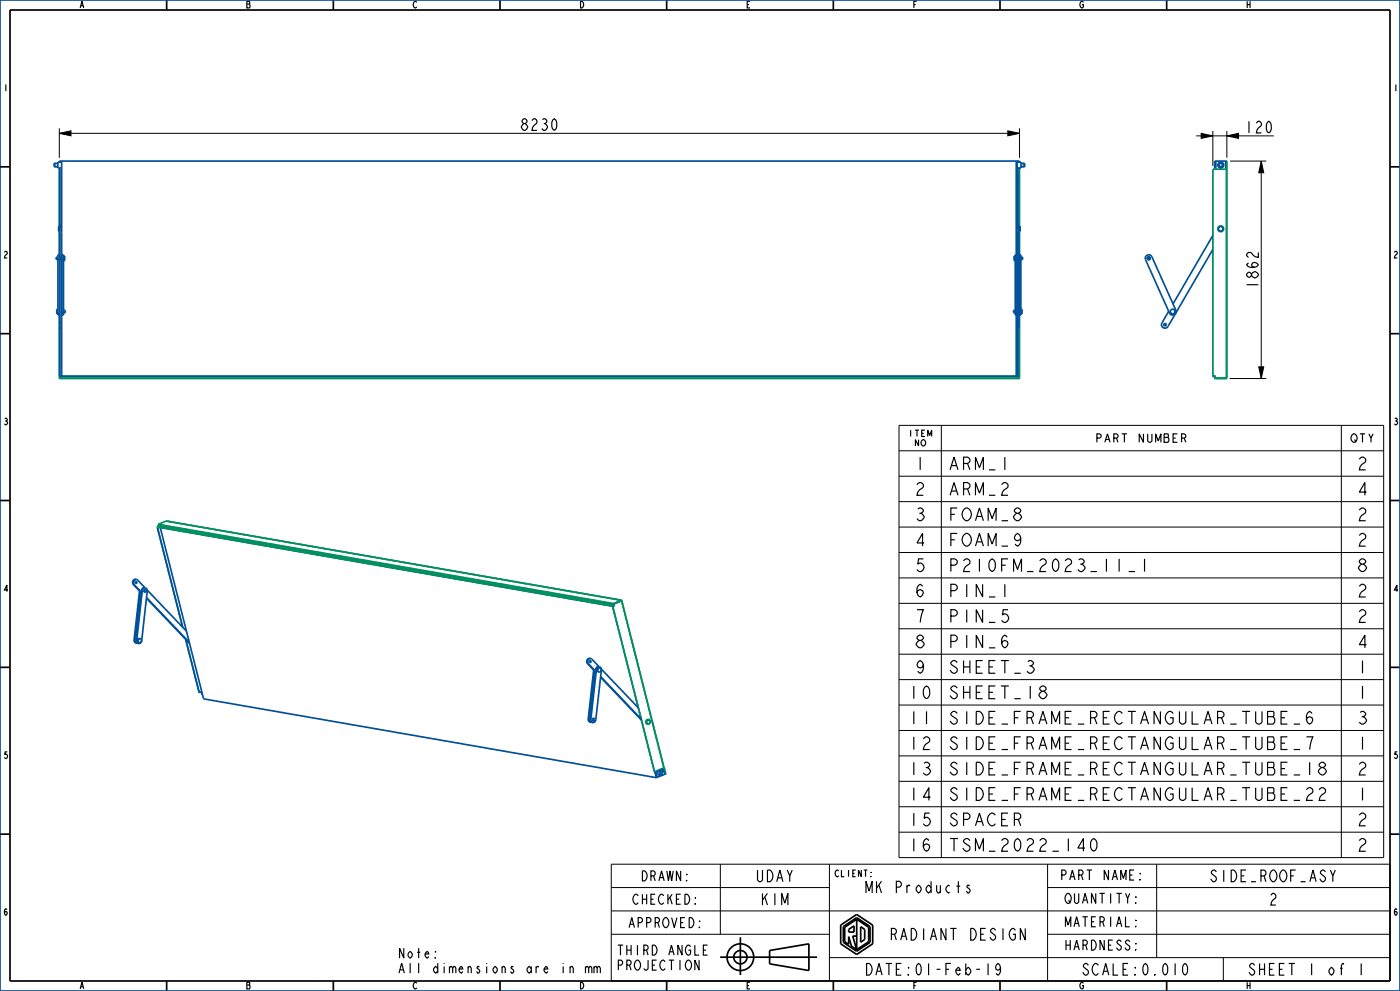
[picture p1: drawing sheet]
<svg xmlns="http://www.w3.org/2000/svg" width="420mm" height="297mm" viewBox="0 0 420 297" stroke-linecap="round" stroke-linejoin="round" font-family="sans-serif">
<g fill="none" stroke="#000" stroke-width=".35">
<path d="M343.4 167.5v3.8M308.4 198.3l.4-.3a.98 .98 0 0 1 1.2 .9l-.7 .7a1.09 1.09 0 0 1 .6 1.7 1.09 1.09 0 0 1-1.8-.2M312.6 207.2l-.7-.7a.98 .98 0 0 1 1.2-.9l.7 .6-.2 .7-.5 .3M388.1 217h1.9M393.6 213.8l-.7-.6-.5 .3a2.34 2.34 0 0 0 .5 3.5 1.36 1.36 0 0 0 .7-1.9l-.7-.3-.7 .3-.3 .6M388.1 224.6h1.9M391.9 220.8h1.9l-.4 1.3-.5 2.5M391.9 236.7l.8-.6h.4l.7 .6a1.47 1.47 0 0 1-1.1 1.6l-.5 .6-.3 1h1.9M392.9 228.4v3.9M395.7 236.7l.8-.6h.4l.8 .6a1.48 1.48 0 0 1-1.2 1.6l-.5 .6-.3 1h2M396.5 230l-.8-.6a.98 .98 0 0 1 1.2-1l.8 .7v.3l-.8 .6M327.6 251.6l.5-.3 .5 .3a2.34 2.34 0 0 1-.5 3.5l-.5-.3a2.54 2.54 0 0 1 0-3.2z"/>
<path d="M290.8 265.6l-.1-.3h-.4l-.2 .6a1.04 1.04 0 0 1 .7 1.4l-.1 .3h-.4l-.4-.6M307.6 278.3v3.5l-1.5-3.5v3.5M176.6 290.1l.3-.5h.3l.4 .5v1.5M178.2 290.1l.3-.5h.3l.3 .5v1.5M178.2 289.6v2M179.1 290.1l.4-.5h.3l.3 .5v1.5M209.7 287.8v3l-1.2-3v3M211 284.8h.8M212.3 283.3h-1.3v3h1.3"/>
<circle cx="305.3" cy="155" r="1.09"/>
<circle cx="312.9" cy="208.3" r="1.09"/>
<circle cx="396.7" cy="231.2" r="1.09"/>
</g>
<path d="M17.8 40l3.5-.8v1.5zM302.3 39.2l3.5 .8-3.5 .7zM360.4 40l3.5 .7-3.5 .8zM368.1 40.7l3.5-.7v1.5zM378.4 48.3l.7 3.5h-1.5zM377.6 109.9h1.5l-.7 3.5z" fill="#000"/>
<g fill="none" stroke="#000" stroke-width=".3">
<path d="M17.8 40l3.5-.8v1.5zM17.8 38.5v8.8M17.8 40h288M302.3 39.2l3.5 .8-3.5 .7zM305.8 38.5v8.8M360.4 40l3.5 .7-3.5 .8zM363.9 39.2v10.5M368.1 39.2v8.1M358.9 40.7h23.2M368.1 40.7l3.5-.7v1.5zM369.1 48.3h10.8M378.4 48.3l.7 3.5h-1.5z"/>
<path d="M378.4 48.3v65.1M368.9 113.4h11M377.6 109.9h1.5l-.7 3.5zM269.7 127.5h145.4v129.5h-145.4zM269.7 135.1h145.4M282.4 127.5v129.5M402.4 127.5v129.5M269.7 142.7h145.4M269.7 150.3h145.4M269.7 158h145.4M269.7 165.6h145.4M269.7 173.2h145.4"/>
<path d="M269.7 180.8h145.4M269.7 188.4h145.4M269.7 196.1h145.4M269.7 203.7h145.4M269.7 211.3h145.4M269.7 218.9h145.4M269.7 226.5h145.4M269.7 234.2h145.4M183.4 259h233.6v35h-233.6zM216.1 259v21M248.8 259v35M269.7 241.8h145.4"/>
<path d="M269.7 249.4h145.4M314.3 259v35M347 259v28M183.4 266h65.4M183.4 273h233.6M314.3 266h102.7M183.4 280h65.4M248.8 287h168.2M314.3 280h102.7M367 287v7"/>
</g>
<g fill="none" stroke="#00509b" stroke-width=".51">
<path d="M0 0h420v297h-420zM17.8 48.6v-.3h288v.3M17.8 50.3l.1 17.2M17.8 50.7h.1M17.9 50.7v62M18.5 48.3v21.3M304.9 48.3v28.1M305.1 48.3v20.7M305.7 50.7h.1M305.8 50.7v62M305.8 50.3l-.1 17.2M364.5 48.3v2.4"/>
<path d="M364.7 48.3v2.4M367.7 48.3v2.4M368 48.3l.1 2.4M368.1 48.3h-3.7v2.4M17.4 77.8h.5M17.9 76.9v1M18.5 77.9h.1M18.5 76.9h.1M18.5 76.4v18M18.5 77.8h.6M304.6 77.8h.5M305.1 76.9v1"/>
<path d="M305.1 76.4v18M305.8 76.9v1M305.8 77.8h.5M17.4 93.8h.5M17.9 93.9h.1M17.9 92.9h.1M17.9 98.4v14.3M18.5 98.4v14.3M18.5 93.9h.1M18.5 92.9h.1M18.5 93.8h.6M304.6 93.8h.5"/>
<path d="M304.9 94.4v18.3M305.1 93.9h.1M305.1 92.9h.1M305.1 98.4v14.3M305.7 93.9h.1M305.7 92.9h.1M305.7 98.4v14.3M305.8 93.8h.5M17.8 112.8h.1M17.8 112.7h288M17.8 112.6h.1M305.8 112.6h.1"/>
<path d="M305.8 112.8h.1M364.3 112.8l.2 .1M364.4 113.3h.1M364.4 112.9h.1M364.4 112.7h.1M364.5 113.3l.1 .1M364.5 112.7l-.7 .1M364.5 112.9v.4M364.6 113.4h3.4M364.6 113.4h.1M367.9 113.4h.1M47.1 157.9l136.7 23.8"/>
<path d="M47.2 158h.1M47.2 158l7.6 30M47.4 158h-.2M48.1 158.1l13 51.3 135.8 23.7M42.1 177.4l-1.6 14.4M42.4 177l-1.6 14.9M42.4 177h.3M43.2 177.3l.2 .1M43.3 176.1l-.5 .2-.4 .7M43.4 177.4h-.1M43.4 176.8h-.1M43.5 176.7h.1"/>
<path d="M43.4 177.4h.1M43.5 176.8h.1M186.4 179.9l.1 .1M186.5 180h-.1M186.5 179.9l-2.4 1.1M40.2 191.8h.3M40.5 191.8l.2 .7 .5 .3M40.8 191.9l.1 .6 .5 .3M40.8 191.9h.2M55.7 191.6l4.1 16M179.6 199.8l-.6 .2-.3 .7M183.7 181.6l.1 .1"/>
<path d="M183.8 181.8h.1M183.8 181.8l12.5 49.5M183.9 181.6v.1M184 181.6v.1M184 181.7l-.2 .1M184 181.7h.1M184.1 181h.1M184.1 181l.1 .4M184.1 181.5h.1M184.1 181.5v.1M184.1 181.5l-.3 .2M184.1 180.9h.1"/>
<path d="M184.1 181.1h.1M184.2 180.9l-.1 .1M184.2 181.5l-.2 .2M184.2 181l-.1 .1M184.2 181h.1M184.2 181.4l-.1 .1M184.2 181.4h.1M184.2 181.3v.1M184.2 181.3h.1M184.2 181.4v.1M59.7 207.6h.1M60.5 207.3l-.7 .3"/>
<path d="M176.5 215.5h.2M176.7 215.5l.2 .7 .6 .2M177 215.5l.2 .7 .4 .3M177 215.5l.3 .1M177.8 215.9h.1M178 216h.1M178.1 215.3h-.2M178.1 215.3v.1M178.1 215.3h.1M178.3 201l-1.6 14.5M178.7 200.7h.2M178.7 200.7l-1.7 14.8"/>
<path d="M196.3 231.3h.1M196.5 231.3l.4 1.8M196.7 231.2l.5 1.8M197 233l-.1 .1M197.2 233h-.2M198.4 232.4l-1.2 .6M198.7 230.3l.3 .8M198.8 230.3l.3 1M198.9 232.2h.1M199.2 230.2h.1M199.2 230.2l.5 1.9M199.3 230.1l-.1 .1"/>
<path d="M199.3 232l.4 .1M199.7 232v.1"/>
<circle cx="344.6" cy="77.4" r=".39"/>
</g>
<g fill="none" stroke="#000" stroke-width=".51">
<path d="M3 3h414v291h-414zM50 0v3M100 0v3M150 0v3M200 0v3M250 0v3M300 0v3M350 0v3M0 50h3M417 50h3M0 100h3M417 100h3"/>
<path d="M0 150h3M417 150h3M0 200h3M417 200h3M0 250h3M417 250h3M252.2 277.3l4.8-3.2 4.8 3.2v5.6l-4.8 3.2-4.8-3.2zM253 277.7l4-2.7 4 2.7v4.7l-4 2.7-4-2.7zM254.6 278.5l1.6-1v1.8h-1.6zM257 275.5l-3.6 2.4v4.3l1.2 .8v-2.3l.8 2.9 1.6 1M257 275.5l3.6 2.4v4.3l-3.6 2.4M257 275.5v9.1"/>
<path d="M258.2 277.7l1.2 .8v3.1l-1.2 .8zM50 294v3M100 294v3M150 294v3M200 294v3M216.1 286.9h29M222.1 280.9v11.3M230.9 284.9l11.8-2v8l-11.8-2zM250 294v3M257 280.5h-1.2l1.2 4.1M300 294v3M350 294v3"/>
<circle cx="222.1" cy="286.9" r="4"/>
<circle cx="222.1" cy="286.9" r="2"/>
</g>
<g fill="none" stroke="#00915f" stroke-width=".51">
<path d="M17.8 50.7v25.7M305.8 50.7v25.7M367.9 50.7v62.6M368.1 50.7h-4.2v61.9l.5 .1 .2 .6h3.5M368.1 48.3v65M17.8 94.4v19h288v-19M17.8 113.3h288M17.8 112.9h288M17.8 112.8h288M363.8 112.8h.6l.2 .6h3.4M368.1 113.3h-.1M47.3 158l7.5 29.9"/>
<path d="M47.4 157.3l.1 .3M47.4 157.3l136.7 23.7M47.5 157.7l-.4 .2 136.6 23.7 .4-.1M47.5 157.7l136.6 23.8M47.5 157.1l-.1 .2M47.5 157.1l136.6 23.8M47.5 157.7h.1M47.5 157.6v.1M47.5 157.6l136.7 23.8M49.8 156.2l-2.3 .9M49.8 156.2l136.7 23.7M49.8 156.1v.1"/>
<path d="M186.4 179.9l-2.3 1M186.5 179.9h-.1M186.5 179.9h.1M186.5 180h.1M186.5 180l12.7 50.1M55.7 191.6l4 16M184.1 181l.1 .4M184.1 180.9v.1M184.1 181.4v.1M184.2 181.4h-.1M186.5 180l-2.3 1v.5l-.4 .3 12.6 49.5 2.8-1.2M199.2 230.1h.1"/>
<path d="M199.2 230.1l.5 1.9"/>
</g>
<!-- layer: 02___PRT_ALL_AXES -->
<g fill="none" stroke="#00509b" stroke-width=".51">
<path d="M17.3 48.9h-1.1v1.1h1.1M18.5 48.6h-1.2v1.7h1.2M305.1 48.6h1.2v1.7h-1.2M306.3 48.9h1.1v1.1h-1.1M17.4 77.1h-.6v.7h.6M17.9 76.4h-.5v18h.5M17.9 67.9h-.3v1.4h.3M17.9 77.9v20.5h.6v-20.5M17.9 77.8h.6M17.9 77.1h.6M17.9 68h.6M18.5 67.5h-.6v9.4"/>
<path d="M18.5 69.6v7.3M18.5 76.4h.6v18h-.6M19.1 76.7h.3v1.4h-.3M304.6 76.7h-.4v1.4h.4M305.1 76.4h-.5v18h.5M305.1 77.9v20.5h.6v-20.5M305.1 77.8h.6M305.1 77.1h.6M305.1 68h.6M305.1 67.5h.6v9.4M305.1 69v7.9M305.7 67.9h.4v1.4h-.4"/>
<path d="M305.8 76.4h.5v18h-.5M306.3 77.1h.5v.7h-.5M343.9 76.6l.9-.2 .8 .6 7.1 15.9a1.05 1.05 0 0 1-.5 1.4 1.05 1.05 0 0 1-1.4-.5l-7.1-16-.1-.6zM363.9 74.7l-13.5 23.1a1.05 1.05 0 0 1-1.4 .4 1.05 1.05 0 0 1-.4-1.4l2-3.5M363.9 70.6l-12 20.5M17.4 92.7h-.4v1.4h.4M17.9 96.8h.6M19.1 93h.5v.7h-.5M304.6 93h-.5v.7h.5M305.1 96.8h.6M306.3 92.7h.3v1.4h-.3M40 175.2l2.4 2.5"/>
<path d="M40 175.2h.3M40.3 175.2l2.1 2.2M40.6 174.8h.1M40.7 174.7h.1M40.7 174.3l-.1 .5M40.7 174.3h.3v.3l-.4 .2M40.7 174.3v.4M41 173.7l2.5 2.5M41 173.7l-.6-.1-.5 .4-.1 .6 .2 .6M41 173.7l-.5 .1-.4 .4v.6l.2 .4M41.9 177.1l-1.7 14.7 .2 .7 .7 .3M43.3 177.2h.1"/>
<path d="M43.2 177.3l.1 .1M43.3 177.4h.2M43.3 177.4h.3M43.3 176.8l-.1 .5M43.3 176.8h.1M43.3 176.1l.2 .1M43.4 176.7l.2 .1M43.4 176.8h.3M43.5 176.2l.4 .2 .3 .4M43.5 176.2l-.5 .2-.3 .6-1.7 15 .2 .5 .4 .4M43.7 176.8l.2 .4-.3 .2M43.7 176.8l-.3 .3 .2 .3"/>
<path d="M43.9 179.3l13 13.5M44 179.1l12.8 13.4M44.2 176.8l11.7 12.4M44.2 176.8l-1.7 15.3-.3 .6-.6 .2M41.4 192.8l.2 .1M42 191.4l.3 .2 .1 .5-.2 .4-.4 .1M42 191.4h-.4l-.3 .5 .1 .5 .4 .2M42 191.4l-.3 .1-.3 .4 .1 .5 .3 .2M176.3 198.9h.2M176.3 198.9l2.3 2.4M176.5 198.9l2.1 2.2M176.9 198.5h.1"/>
<path d="M176.9 198v.5M176.9 198h.3l.1 .3-.4 .2M177 198l-.1 .5M177.2 197.3l2.6 2.6M177.2 197.3h-.6l-.4 .4-.2 .6 .3 .6M177.2 197.3l-.5 .2-.3 .4-.1 .5 .2 .5M179.6 199.8l.2 .1M179.8 199.9l.4 .2 .2 .4M179.8 199.9l-.6 .2-.3 .6-1.6 14.9 .1 .6 .4 .3M60.6 207.5l-.1 .4 .3 .3M60.6 207.9l.1 .1M60.6 207.9h.1"/>
<path d="M177.6 216.5h.2M177.8 215.9h.1M177.9 215.8h.1M177.8 215.9l.3 .1M177.9 215.9l.3 .1M177.9 215.3l-.1 .6M177.9 215.3h.1M177.9 215.3l.3 .1M178 215.3l.3 .1M178.1 200.8l-1.6 14.7 .2 .7 .6 .2M178.3 215.4l.2 .3-.3 .3M178.3 215.4l-.3 .2 .2 .4"/>
<path d="M179.9 200.2l.4 .2v.5l-.2 .4-.4 .1M179.9 200.2h-.4l-.3 .5 .1 .5 .4 .2M179.9 200.2l-.3 .1-.3 .4 .1 .4 .3 .3M180.2 203l12.2 12.8M180.2 202.8l12.1 12.7M180.4 200.5l11.1 11.6M180.4 200.5l-1.7 15.3-.3 .6-.6 .1M194.2 217l.1 .1M194.5 215.6h.1M194.5 215.6l.4 .4M194.6 215.8h-.5l-.3 .4 .1 .5 .5 .2M194.6 215.8l.3 .2"/>
<path d="M194.6 215.8l-.4 .1-.2 .4 .1 .4 .3 .2M194.8 216.8l-.4 .1M194.8 216.8l-.5 .3M194.9 216l-.1 .8M198.5 231.9h.1M198.6 230.9h-.8l-.5 .6 .2 .7 .8 .2M198.6 230.9l.4 .4M198.6 230.9l-.5 .2-.2 .5 .1 .5 .3 .3M198.9 232.2l-.6 .2M199.1 231.3l-.7-.1-.3 .4 .2 .5 .6 .1M199.1 231.3l.3 .5-.5 .4M199.1 231.3l-.5 .4 .3 .5"/>
<circle cx="16.6" cy="49.5" r=".09"/>
<circle cx="307.1" cy="49.5" r=".09"/>
<circle cx="366.2" cy="49.5" r=".88"/>
<circle cx="366.2" cy="49.5" r=".53"/>
<circle cx="17.2" cy="77.4" r=".09"/>
<circle cx="306.4" cy="77.4" r=".09"/>
<circle cx="344.6" cy="77.4" r=".4"/>
<circle cx="366.2" cy="68.6" r=".7"/>
<circle cx="19.2" cy="93.4" r=".09"/>
<circle cx="304.4" cy="93.4" r=".09"/>
<circle cx="349.5" cy="97.3" r=".35"/>
<circle cx="351.8" cy="93.4" r=".7"/>
</g>
<g fill="none" stroke="#00915f" stroke-width=".51">
<path d="M194.2 217l.1 .1M194.5 215.6h.1M194.5 215.6l-.4 .1-.3 .5 .1 .6 .3 .2M194.5 215.6l.5 .6-.4 .8M194.5 217l-.2 .1M194.6 217h-.1"/>
<circle cx="366.2" cy="68.6" r=".88"/>
</g>
<g font-size="5">
<text x="274.3" y="140.8">1</text>
<text x="284.3" y="140.8">ARM_1</text>
<text x="407" y="140.8">2</text>
<text x="274.3" y="148.4">2</text>
<text x="284.3" y="148.4">ARM_2</text>
<text x="407" y="148.4">4</text>
<text x="274.3" y="156.1">3</text>
<text x="284.3" y="156.1">FOAM_8</text>
<text x="407" y="156.1">2</text>
<text x="274.3" y="163.7">4</text>
<text x="284.3" y="163.7">FOAM_9</text>
<text x="407" y="163.7">2</text>
<text x="274.3" y="171.3">5</text>
<text x="284.3" y="171.3">P210FM_2023_11_1</text>
<text x="407" y="171.3">8</text>
<text x="274.3" y="178.9">6</text>
<text x="284.3" y="178.9">PIN_1</text>
<text x="407" y="178.9">2</text>
<text x="274.3" y="186.5">7</text>
<text x="284.3" y="186.5">PIN_5</text>
<text x="407" y="186.5">2</text>
<text x="274.3" y="194.2">8</text>
<text x="284.3" y="194.2">PIN_6</text>
<text x="407" y="194.2">4</text>
<text x="274.3" y="201.8">9</text>
<text x="284.3" y="201.8">SHEET_3</text>
<text x="407" y="201.8">1</text>
<text x="272.6" y="209.4">10</text>
<text x="284.3" y="209.4">SHEET_18</text>
<text x="407" y="209.4">1</text>
<text x="272.6" y="217">11</text>
<text x="284.3" y="217">SIDE_FRAME_RECTANGULAR_TUBE_6</text>
<text x="407" y="217">3</text>
<text x="272.6" y="224.6">12</text>
<text x="284.3" y="224.6">SIDE_FRAME_RECTANGULAR_TUBE_7</text>
<text x="407" y="224.6">1</text>
<text x="272.6" y="232.3">13</text>
<text x="284.3" y="232.3">SIDE_FRAME_RECTANGULAR_TUBE_18</text>
<text x="407" y="232.3">2</text>
<text x="272.6" y="239.9">14</text>
<text x="284.3" y="239.9">SIDE_FRAME_RECTANGULAR_TUBE_22</text>
<text x="407" y="239.9">1</text>
<text x="272.6" y="247.5">15</text>
<text x="284.3" y="247.5">SPACER</text>
<text x="407" y="247.5">2</text>
<text x="272.6" y="255.1">16</text>
<text x="284.3" y="255.1">TSM_2022_140</text>
<text x="407" y="255.1">2</text>
</g>
<g font-size="4.6">
<text x="155.9" y="39.1">8230</text>
<text x="373.2" y="39.8">120</text>
<text x="377.5" y="86.8" transform="rotate(-90 377.5 86.8)">1862</text>
<text x="227" y="264.3">UDAY</text>
<text x="258.5" y="267.6">MK Products</text>
<text x="364.3" y="264.3">SIDE_ROOF_ASY</text>
<text x="228.4" y="271.3">KIM</text>
<text x="380.6" y="271.3">2</text>
<text x="267.9" y="281.8">RADIANT DESIGN</text>
<text x="259.9" y="292.3">DATE: 01-Feb-19</text>
<text x="325" y="292.3">SCALE: 0.010</text>
<text x="374.9" y="292.3">SHEET</text>
<text x="392.1" y="292.3">1</text>
<text x="398.2" y="292.3">of</text>
<text x="407" y="292.3">1</text>
</g>
<g font-size="3.9">
<text x="318.9" y="263.8">PART NAME:</text>
<text x="192.7" y="264">DRAWN:</text>
<text x="190.4" y="271">CHECKED:</text>
<text x="320.1" y="270.8">QUANTITY:</text>
<text x="189.2" y="278">APPROVED:</text>
<text x="320.1" y="277.8">MATERIAL:</text>
<text x="119.2" y="287.1">Note:</text>
<text x="184.9" y="286.3">THIRD ANGLE</text>
<text x="320.1" y="284.8">HARDNESS:</text>
<text x="119.2" y="291.6">All dimensions are in mm</text>
<text x="184.9" y="290.8">PROJECTION</text>
</g>
<g font-size="3.3">
<text x="329.6" y="132.6">PART</text>
<text x="341.2" y="132.6">NUMBER</text>
<text x="405.3" y="132.6">QTY</text>
</g>
<g font-size="2.6">
<text x="23.7" y="2.4">A</text>
<text x="73.7" y="2.4">B</text>
<text x="123.7" y="2.4">C</text>
<text x="173.7" y="2.4">D</text>
<text x="223.7" y="2.4">E</text>
<text x="273.7" y="2.4">F</text>
<text x="323.7" y="2.4">G</text>
<text x="373.7" y="2.4">H</text>
<text x=".9" y="27.3">1</text>
<text x="417.9" y="27.3">1</text>
<text x=".9" y="77.3">2</text>
<text x="417.9" y="77.3">2</text>
<text x=".9" y="127.3">3</text>
<text x="417.9" y="127.3">3</text>
<text x=".9" y="177.3">4</text>
<text x="417.9" y="177.3">4</text>
<text x=".9" y="227.3">5</text>
<text x="417.9" y="227.3">5</text>
<text x="250.3" y="262.8">CLIENT:</text>
<text x=".9" y="274.3">6</text>
<text x="417.9" y="274.3">6</text>
<text x="23.7" y="296.4">A</text>
<text x="73.7" y="296.4">B</text>
<text x="123.7" y="296.4">C</text>
<text x="173.7" y="296.4">D</text>
<text x="223.7" y="296.4">E</text>
<text x="273.7" y="296.4">F</text>
<text x="323.7" y="296.4">G</text>
<text x="373.7" y="296.4">H</text>
</g>
<g font-size="2.5">
<text x="272.6" y="130.8">ITEM</text>
<text x="274.3" y="133.7">NO</text>
</g>
</svg>
